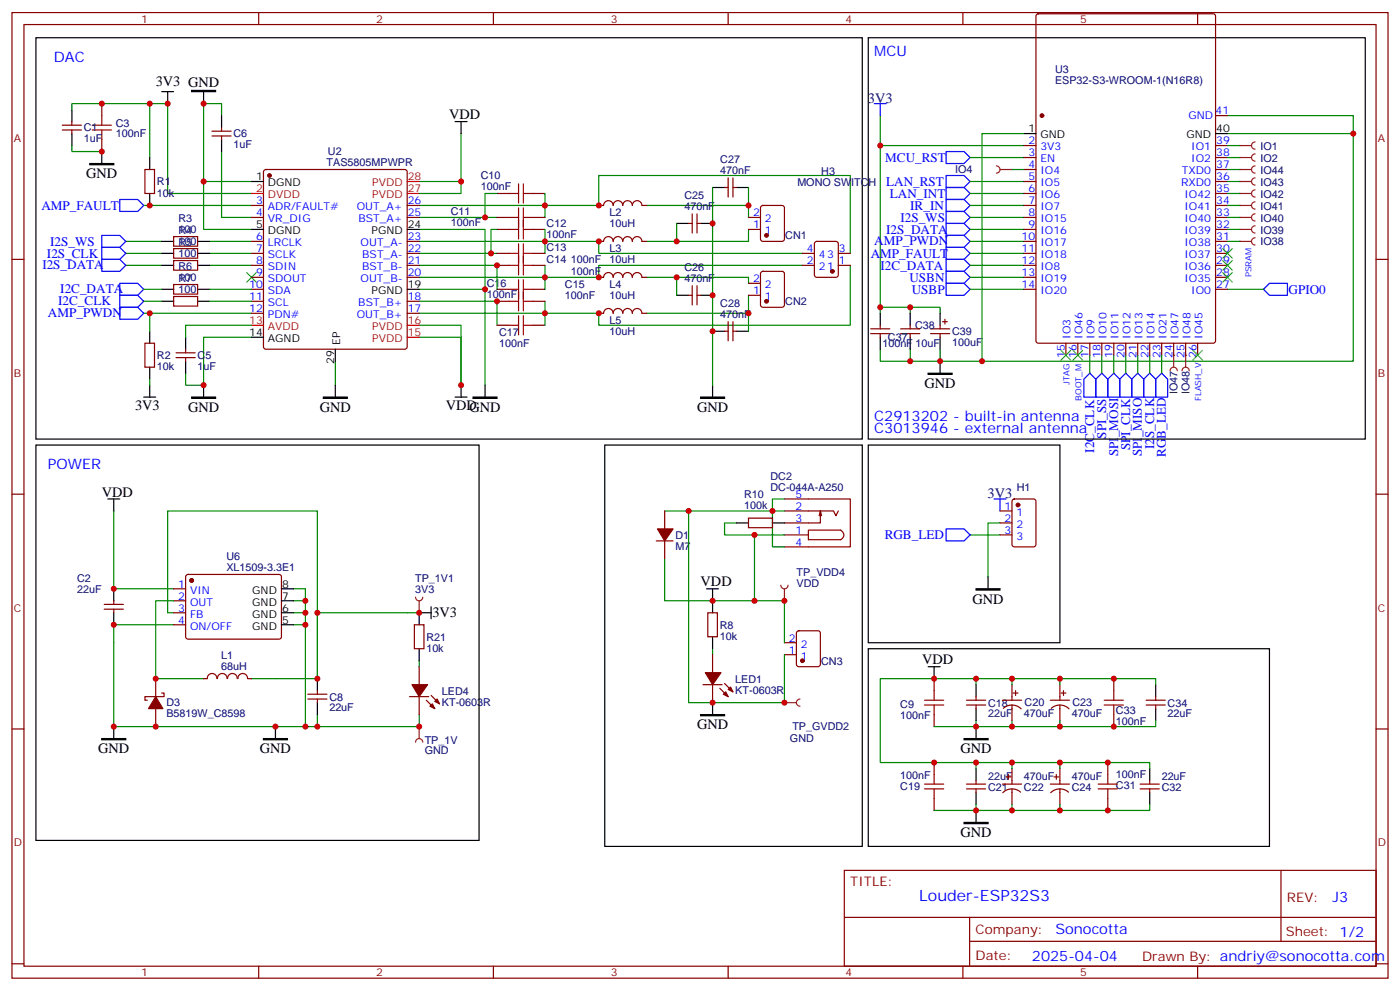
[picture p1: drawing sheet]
<svg xmlns="http://www.w3.org/2000/svg" width="412mm" height="292mm" viewBox="0 0 412 292" stroke-linecap="round" stroke-linejoin="round" font-family="sans-serif">
<g fill="none" stroke="#870000" stroke-width=".35">
<path d="M3.5 3.7h405.4v284.3h-405.4zM7.1 7.2h398.2v277.3h-398.2zM76.2 3.7v3.5M145.3 3.7v3.5M214.5 3.7v3.5M283.6 3.7v3.5M352.8 3.7v3.5M18.3 38.3h5.7M18.3 36.9h5.7M21.2 35.8v1.1M21.2 38.3v1M30 30.5v3.5"/>
<path d="M62.4 38.6h5.7M65.3 37.6v1M30 41.1v3.5M42.7 49.9h2.8v7.1h-2.8zM62.4 40h5.7M65.3 40v1.1M77.8 50.1l.5-.2h40.9l.5 .2 .2 .5v51.5l-.2 .5-.5 .2h-40.9l-.5-.2-.2-.5v-51.5zM146.4 57h3.5M157 57h3.5M213.4 55.2h1.1M214.5 52.4v5.6M215.9 52.4v5.6"/>
<path d="M215.9 55.2h1.1M3.5 76.4h3.6M51.2 69.7h7v2.8h-7zM51.2 73.2h7v2.8h-7zM51.2 76.7h7v2.9h-7zM74.1 60.5h3.5M74.1 64h3.5M74.1 71.1h3.5M74.1 74.6h3.5M74.1 78.1h3.5M119.9 60.5h3.6M119.9 64h3.6"/>
<path d="M119.9 71.1h3.6M119.9 74.6h3.6M119.9 78.1h3.6M146.4 64h3.5M146.4 74.6h3.5M146.4 78.1h3.5M146.4 67.6h3.5M157 64h3.5M157 74.6h3.5M157 78.1h3.5M157 67.6h3.5M176.4 71.1h1.4a1.41 1.41 0 0 1 1.4-1.4 1.41 1.41 0 0 1 1.4 1.4 1.41 1.41 0 0 1 1.4-1.4 1.41 1.41 0 0 1 1.4 1.4 1.41 1.41 0 0 1 1.5-1.4 1.41 1.41 0 0 1 1.4 1.4 1.41 1.41 0 0 1 1.4-1.4 1.41 1.41 0 0 1 1.4 1.4h1.4"/>
<path d="M176.4 60.5h1.4M177.8 60.5a1.41 1.41 0 0 1 1.4-1.4 1.41 1.41 0 0 1 1.4 1.4M180.6 60.5a1.41 1.41 0 0 1 1.4-1.4 1.41 1.41 0 0 1 1.4 1.4M183.4 60.5a1.41 1.41 0 0 1 1.5-1.4 1.41 1.41 0 0 1 1.4 1.4M186.3 60.5a1.41 1.41 0 0 1 1.4-1.4 1.41 1.41 0 0 1 1.4 1.4h1.4M202.8 65.8h1.1M203.9 63v5.6M205.3 63v5.6M205.3 65.8h1.1M236.4 74.6h3.5M236.4 78.1h3.5M240.1 71.3l.5-.2h5.6l.7 .4v9.5l-.4 .6-5.9 .1-.7-.5v-9.4z"/>
<path d="M246.9 74.6h3.6M246.9 78.1h3.6M405.3 76.4h3.6M51.2 83.8h7v2.8h-7zM51.2 87.3h7v2.8h-7zM74.1 81.7h3.5M74.1 85.2h3.5M74.1 88.7h3.5M74.1 92.3h3.5M119.9 81.7h3.6M119.9 88.7h3.6M119.9 92.3h3.6"/>
<path d="M146.4 85.2h3.5M146.4 88.7h3.5M146.4 95.8h3.5M157 85.2h3.5M157 88.7h3.5M157 95.8h3.5M176.4 81.7h1.4a1.41 1.41 0 0 1 1.4-1.4 1.41 1.41 0 0 1 1.4 1.4 1.41 1.41 0 0 1 1.4-1.4 1.41 1.41 0 0 1 1.4 1.4 1.41 1.41 0 0 1 1.5-1.4 1.41 1.41 0 0 1 1.4 1.4 1.41 1.41 0 0 1 1.4-1.4 1.41 1.41 0 0 1 1.4 1.4h1.4M176.4 92.3l1.4-.1a1.41 1.41 0 0 1 1.4-1.4 1.41 1.41 0 0 1 1.4 1.5 1.41 1.41 0 0 1 1.4-1.5 1.41 1.41 0 0 1 1.4 1.5 1.41 1.41 0 0 1 1.5-1.5 1.41 1.41 0 0 1 1.4 1.5 1.41 1.41 0 0 1 1.4-1.5 1.41 1.41 0 0 1 1.4 1.5h1.4M202.8 87h1.1M203.9 84.1v5.7M205.3 84.1v5.7M205.3 87h1.1"/>
<path d="M213.4 97.5h1.1M214.5 94.7v5.7M215.9 94.7v5.7M215.9 97.5h1.1M256.5 96.8h5.6M256.5 98.2h5.6M259.3 95.8v1M259.3 98.2v1.1M265.3 96.8h5.6M265.3 98.2h5.6M268.1 95.8v1M268.1 98.2v1.1"/>
<path d="M274.1 96.8h5.7M274.1 98.2h5.7M276.9 95.8v1M276.9 98.2v1.1M277.6 94.7h1.4M278.3 94v1.4M42.7 101.1h2.8v7h-2.8zM51.9 105.3h5.6M51.9 103.9h5.6M54.7 102.8v1.1M54.7 105.3v1.1M3.5 145.5h3.6"/>
<path d="M405.3 145.5h3.6M275.2 199.8v3.6M328.1 199.8v3.6M3.5 214.7h3.6M275.2 210.4v3.6M284.7 206.2h5.6M284.7 207.6h5.6M287.5 205.1v1.1M287.5 207.6v1.1M295.3 206.2h5.6M295.6 208.6a3.8 3.8 0 0 1 5.2 .1M298.1 201.6v4.6"/>
<path d="M298.1 207.6v4.6M298.4 204.1h1.5M299.2 203.4v1.4M309.4 206.2h5.6M309.7 208.6a3.8 3.8 0 0 1 5.2 .1M312.2 201.6v4.6M312.2 207.6v4.6M312.6 204.1h1.4M313.3 203.4v1.4M328.1 210.4v3.6M337.6 206.2h5.7M337.6 207.6h5.7"/>
<path d="M340.4 205.1v1.1M340.4 207.6v1.1M405.3 214.7h3.6M275.2 224.5v3.6M275.2 235.1v3.6M284.7 230.9h5.6M284.7 232.3h5.6M287.5 229.8v1.1M287.5 232.3v1.1M295.3 230.9h5.6M296.3 228.8h1.4M297 228.1v1.4"/>
<path d="M298.1 226.3v4.6M298.1 232.3v4.6M300.6 233.3a3.8 3.8 0 0 0-5.2 .1M309.4 230.9h5.6M310.4 228.8h1.5M311.1 228.1v1.4M312.2 226.3v4.6M312.2 232.3v4.6M314.7 233.3a3.8 3.8 0 0 0-5.2 .1M326.3 224.5v3.6M326.3 235.1v3.6M335.8 230.9h5.7"/>
<path d="M335.8 232.3h5.7M338.7 229.8v1.1M338.7 232.3v1.1M248.7 256.3h156.6v28.2h-156.6zM377.3 256.3v20.9M248.7 270.1h156.5M285.6 277.2h119.6M285.6 270.1v14.2M3.5 283.8h3.6M76.2 284.5v3.5M145.3 284.5v3.5M214.5 284.5v3.5"/>
<path d="M283.6 284.5v3.5M352.8 284.5v3.5M405.3 283.8h3.6"/>
</g>
<g fill="none" stroke="#000" stroke-width=".35">
<path d="M10.6 11.1h243.4v118.2h-243.4zM21.2 32.3v3.5M21.2 39.3v3.6M47.6 27h3.6M49.4 27v3.5M60 27v3.5M65.3 34v3.6M134.1 35.8h3.5M135.8 35.8v3.5M30 44.6v3.6M44.1 46.4v3.5M44.1 57v3.5"/>
<path d="M65.3 41.1v3.5M74.1 53.4h3.5M209.9 55.2h3.5M217 55.2h3.5M47.6 71.1h3.6M47.6 74.6h3.6M47.6 78.1h3.6M58.2 71.1h3.5M58.2 74.6h3.5M58.2 78.1h3.5M74.1 67.6h3.5M119.9 67.6h3.6"/>
<path d="M199.3 65.8h3.5M206.4 65.8h3.5M44.1 97.5v3.6M47.6 85.2h3.6M47.6 88.7h3.6M54.7 99.3v3.5M58.2 85.2h3.5M58.2 88.7h3.5M74.1 99.3h3.5M119.9 85.2h3.6M199.3 87h3.5M206.4 87h3.5"/>
<path d="M209.9 97.5h3.5M217 97.5h3.5M259.3 92.3v3.5M259.3 99.3v3.5M268.1 92.3v3.5M268.1 99.3v3.5M276.9 92.3v3.5M276.9 99.3v3.5M42.3 116.9h3.6M44.1 108.1v3.6M44.1 113.4v3.5M54.7 106.4v3.5"/>
<path d="M60 113.4v3.5M98.8 102.8v3.6M98.8 113.4v3.5M134.1 116.9h3.5M135.8 113.4v3.5M142.9 113.4v3.5M209.9 113.4v3.5M276.9 106.4v3.5M255.8 191h118.1v58.2h-118.1zM273.4 196.3h3.5M275.2 196.3v3.5M287.5 201.6v3.5"/>
<path d="M287.5 208.7v3.5M287.5 214v3.5M340.4 201.6v3.5M340.4 208.7v3.5M287.5 226.3v3.5M287.5 233.4v3.5M287.5 238.7v3.5M338.7 226.3v3.5M338.7 233.4v3.5"/>
</g>
<g fill="none" stroke="#008700" stroke-width=".35">
<path d="M44.1 30.5h-22.9v1.8M65.3 34v-3.5h-5.3v22.9h14.1M135.8 39.3v17.7h-12.3M259.3 34v58.3M21.2 42.9v1.7h8.8M44.1 46.4v-15.9h5.3v26.5h24.7M60 53.4v14.2h14.1M65.3 44.6v19.4h8.8M123.5 53.4h12.3M146.4 57h-3.5v7M160.5 57v7M209.9 55.2v58.2"/>
<path d="M220.5 55.2v5.3M37 78.1h10.6M37 74.6h10.6M37 71.1h10.6M42.3 60.5h31.8M61.7 78.1h12.4M61.7 74.6h12.4M61.7 71.1h12.4M123.5 74.6h22.9M123.5 71.1h52.9v3.5h60M123.5 60.5h52.9v-8.8h74.1v22.9M123.5 67.6h19.4v17.6"/>
<path d="M123.5 78.1h22.9v7.1M123.5 64h22.9M146.4 67.6h-1.8v7M160.5 67.6v7M160.5 78.1v7.1M190.5 60.5h30v3.5M199.3 65.8v5.3M220.5 67.6v3.5h-30M236.4 78.1h-60v3.6h-52.9M250.5 78.1v17.7h-74.1v-3.5h-52.9M42.3 92.3h31.8M42.3 85.2h5.3"/>
<path d="M42.3 88.7h5.3M44.1 92.3v5.2M61.7 85.2h12.4M61.7 88.7h12.4M74.1 99.3h-14.1v14.1h-5.3v-3.5M74.1 95.8h-19.4v3.5M123.5 88.7h22.9v7.1M123.5 95.8h12.3v17.6v-14.1h-12.3M123.5 85.2h19.4v28.2M160.5 88.7v7.1M190.5 81.7h30v1.7M199.3 81.7v5.3"/>
<path d="M220.5 87v5.3h-30M220.5 92.3v5.2M259.3 90.5h8.8v1.8M268.1 90.5h8.8v1.8M44.1 111.7v1.7M98.8 106.4v7M259.3 102.8v3.6h8.8M268.1 102.8v3.6h8.8v-3.6M33.5 152.2v21.2M49.4 180.4v-29.9h44.1v29.9h30M93.5 180.4v19.4M123.5 194.6v1.7"/>
<path d="M287.5 199.8v1.8M298.1 199.8h14.1v1.8M312.2 199.8h28.2v1.8M123.5 210.4v3.6h-30M287.5 212.2v1.8M298.1 212.2v1.8h-22.9M298.1 201.6v-1.8h-38.8v24.7h28.2v1.8M312.2 212.2v1.8h-14.1M340.4 212.2v1.8h-28.2M287.5 224.5h10.6v1.8M287.5 236.9v1.8h-12.3M298.1 224.5h14.1v1.8"/>
<path d="M298.1 236.9v1.8h-10.6M312.2 236.9v1.8h-14.1M312.2 224.5h26.5v1.8M338.7 236.9v1.8h-26.5"/>
</g>
<path d="M257.5 30.5h3.6M259.3 30.5v3.5M35.3 58.7h5.3l1.7 1.8-1.7 1.8h-5.3zM30 76.4h5.3l1.7 1.7-1.7 1.8h-5.3zM30 72.8h5.3l1.7 1.8-1.7 1.8h-5.3zM30 69.3h5.3l1.7 1.8-1.7 1.7h-5.3zM35.3 90.5h5.3l1.7 1.8-1.7 1.7h-5.3zM35.3 87h5.3l1.7 1.7-1.7 1.8h-5.3zM35.3 83.4h5.3l1.7 1.8-1.7 1.8h-5.3z" fill="none" stroke="#00f" stroke-width=".35"/>
<path d="M56.4 26.6h7.1v.4h-7.1zM26.5 48.2h7v.3h-7zM56.4 116.9h7.1v.4h-7.1zM95.2 116.9h7.1v.4h-7.1zM139.3 116.9h7.1v.4h-7.1zM206.4 116.9h7v.4h-7zM273.4 109.9h7.1v.3h-7.1zM284 217.5h7v.3h-7zM284 242.2h7v.3h-7z" fill="#000" stroke="#000" stroke-width=".35"/>
<path d="M72.7 80.3l2.8 2.8M75.5 80.3l-2.8 2.8" fill="none" stroke="#3c3" stroke-width=".35"/>
<g fill="#870000" stroke="#870000" stroke-width=".35">
<circle cx="79.4" cy="51.7" r=".53"/>
<circle cx="245.2" cy="79.9" r=".53"/>
</g>
<path d="M74.1 57h3.5M119.9 57h3.6M119.9 53.4h3.6M74.1 95.8h3.5M119.9 95.8h3.6M119.9 99.3h3.6" fill="none" stroke="#f00" stroke-width=".35"/>
<g fill="none" stroke="#a10000" stroke-width=".35">
<path d="M27.2 38.3h5.6M27.2 36.9h5.6M30 34v2.9M30 38.3v2.8M149.9 57h2.9M152.8 54.2v5.6M154.2 57h2.8M154.2 54.2v5.6M149.9 64h2.9M149.9 74.6h2.9M149.9 67.6h2.9M149.9 78.1h2.9"/>
<path d="M152.8 61.2v9.2M152.8 71.8v9.2M154.2 61.2v9.2M154.2 71.8v9.2M154.2 64h2.8M154.2 74.6h2.8M154.2 67.6h2.8M154.2 78.1h2.8M149.9 88.7h2.9M149.9 95.8h2.9M149.9 85.2h2.9M152.8 82.4v9.1"/>
<path d="M152.8 93v5.6M154.2 82.4v9.1M154.2 93v5.6M154.2 88.7h2.8M154.2 95.8h2.8M154.2 85.2h2.8M272.3 207.6h5.7M272.3 206.2h5.7M275.2 203.4v2.8M275.2 207.6v2.8M325.3 207.6h5.6M325.3 206.2h5.6"/>
<path d="M328.1 203.4v2.8M328.1 207.6v2.8M272.3 230.9h5.7M272.3 232.3h5.7M275.2 228.1v2.8M275.2 232.3v2.8M323.5 230.9h5.6M323.5 232.3h5.6M326.3 228.1v2.8M326.3 232.3v2.8"/>
</g>
<path d="M122.4 218.5a1.06 1.06 0 0 1 1.1-1 1.06 1.06 0 0 1 1 1M123.5 214v3.5" fill="none" stroke="#8c2424" stroke-width=".35"/>
<circle cx="123.5" cy="214" r=".18" fill="#8c2424"/>
<g fill="#870000" stroke="#870000" stroke-width=".35">
<path d="M126.6 208l.8-.7 .7 1.4z"/>
<path d="M128.1 206.6l.7-.8 .7 1.5z"/>
<path d="M121.4 201.6h4.5l-2.4 3.5z"/>
<circle cx="56.4" cy="170.9" r=".53"/>
<circle cx="299.9" cy="148.7" r=".53"/>
</g>
<g fill="none" stroke="#870000" stroke-width=".35">
<path d="M294.6 150.5h3.5M294.6 154h3.5M294.6 157.5h3.5M298.3 147.1l.5-.2h5.6l.7 .5 .1 12.9-.5 .7h-5.9l-.6-.4-.1-13zM30.7 179.4h5.6M30.7 178h5.6M33.5 176.9v1.1M33.5 179.4v1M51.2 173.4h3.5M51.2 176.9h3.5M54.9 169.4l.5-.2h27.1l.4 .7-.1 17.9-.6 .4-27.1-.1-.4-.6v-17.6zM51.2 180.4h3.5"/>
<path d="M51.2 184h3.5M122.1 184h2.8v7h-2.8zM123.5 196.3v5.3M90.7 205.8h5.6M90.7 204.4h5.6M93.5 203.4v1M93.5 205.8v1.1M120.6 205.1h5.7M123.5 205.1v5.3M125.6 206.2l2.5 2.5M127 204.8l2.5 2.5"/>
</g>
<g fill="none" stroke="#000" stroke-width=".35">
<path d="M10.6 131.1h130.5v116.4h-130.5zM255.8 131.1h56.4v58.2h-56.4zM31.7 146.9h3.6M33.5 146.9v3.6M33.5 173.4v3.5M82.9 176.9h3.5M82.9 173.4h3.5M127 178.7v3.5M291 169.9v3.5M33.5 180.4v3.6M82.9 184h3.5M82.9 180.4h3.5"/>
<path d="M93.5 199.8v3.6M123.5 191v3.6M127 180.4h-3.5v3.6M33.5 214v3.5M81.1 214v3.5M93.5 206.9v3.5"/>
</g>
<path d="M33.5 150.5v1.7M285.8 157.5h8.8M294.6 154h-3.6v15.9M33.5 173.4h17.7M51.2 176.9h-5.3v22.9h14.1M86.4 173.4h3.6v40.6M86.4 176.9h3.6M49.4 180.4h1.8M51.2 184h-17.7v30h60v-3.6M86.4 184h3.6M86.4 180.4h3.6M93.5 180.4v19.4h-19.4" fill="none" stroke="#008700" stroke-width=".35"/>
<path d="M287.5 173.4h7.1v.3h-7.1zM30 217.5h7v.3h-7zM77.6 217.5h7.1v.3h-7.1z" fill="#000" stroke="#000" stroke-width=".35"/>
<path d="M278.7 155.8h5.3l1.8 1.7-1.8 1.8h-5.3zM292.8 146.9h3.5M294.6 146.9v3.6" fill="none" stroke="#00f" stroke-width=".35"/>
<path d="M122.4 175.9a1.06 1.06 0 0 0 1.1 1 1.06 1.06 0 0 0 1-1M123.5 176.9v3.5" fill="none" stroke="#8c2424" stroke-width=".35"/>
<circle cx="123.5" cy="180.4" r=".18" fill="#8c2424"/>
<g fill="none" stroke="#00f" stroke-width=".35">
<path d="M278.7 44.6h5.3l1.8 1.8-1.8 1.8h-5.3zM278.7 58.7h5.3l1.8 1.8-1.8 1.8h-5.3zM278.7 55.2h5.3l1.8 1.8-1.8 1.7h-5.3zM278.7 51.7h5.3l1.8 1.7-1.8 1.8h-5.3zM278.7 72.8h5.3l1.8 1.8-1.8 1.8h-5.3zM278.7 69.3h5.3l1.8 1.8-1.8 1.7h-5.3zM278.7 62.3h5.3l1.8 1.7-1.8 1.8h-5.3zM278.7 76.4h5.3l1.8 1.7-1.8 1.8h-5.3zM278.7 65.8h5.3l1.8 1.8-1.8 1.7h-5.3zM278.7 79.9h5.3l1.8 1.8-1.8 1.7h-5.3zM278.7 83.4h5.3l1.8 1.8-1.8 1.8h-5.3zM373.9 83.4h5.3v3.6h-5.3l-1.7-1.8z"/>
<path d="M321 109.9l1.8 1.8v5.2h-3.5v-5.2zM322.8 111.7l1.8-1.8 1.7 1.8v5.2h-3.5zM328.1 109.9l1.7 1.8v5.2h-3.5v-5.2zM329.8 111.7l1.8-1.8 1.8 1.8v5.2h-3.6zM335.1 109.9l1.8 1.8v5.2h-3.5v-5.2zM338.7 109.9l1.7 1.8v5.2h-3.5v-5.2zM342.2 109.9l1.8 1.8v5.2h-3.6v-5.2z"/>
</g>
<path d="M255.8 11.1h146.4v118.2h-146.4z" fill="none" stroke="#000" stroke-width=".35"/>
<g fill="none" stroke="#008700" stroke-width=".35">
<path d="M301.6 39.3h-12.3v67.1h-12.4M361.6 34h37v72.4h-109.3M361.6 39.3h37M259.3 42.9h42.3M285.8 46.4h15.8M285.8 57h15.8M285.8 53.4h15.8M285.8 60.5h15.8M285.8 74.6h15.8M285.8 71.1h15.8M285.8 64h15.8M285.8 67.6h15.8"/>
<path d="M285.8 78.1h15.8M285.8 85.2h15.8M285.8 81.7h15.8M361.6 85.2h10.6M321 104.6v5.3M324.6 104.6v5.3M328.1 104.6v5.3M331.6 104.6v5.3M335.1 104.6v5.3M338.7 104.6v5.3"/>
</g>
<path d="M365.1 42.9h3.6M369.7 41.8a1.06 1.06 0 0 0-1 1.1 1.06 1.06 0 0 0 1 1" fill="none" stroke="#8c2424" stroke-width=".35"/>
<circle cx="365.1" cy="42.9" r=".18" fill="#8c2424"/>
<path d="M365.1 46.4h3.6M369.7 45.3a1.06 1.06 0 0 0-1 1.1 1.06 1.06 0 0 0 1 1" fill="none" stroke="#8c2424" stroke-width=".35"/>
<circle cx="365.1" cy="46.4" r=".18" fill="#8c2424"/>
<path d="M293.5 48.9a1.06 1.06 0 0 1 1.1 1 1.06 1.06 0 0 1-1.1 1.1M294.6 49.9h3.5" fill="none" stroke="#8c2424" stroke-width=".35"/>
<circle cx="298.1" cy="49.9" r=".18" fill="#8c2424"/>
<path d="M344.7 109.2a1.06 1.06 0 0 1 1-1.1 1.06 1.06 0 0 1 1.1 1.1M345.7 104.6v3.5" fill="none" stroke="#8c2424" stroke-width=".35"/>
<circle cx="345.7" cy="104.6" r=".18" fill="#8c2424"/>
<path d="M348.2 109.2a1.06 1.06 0 0 1 1.1-1.1 1.06 1.06 0 0 1 1 1.1M349.2 104.6v3.5" fill="none" stroke="#8c2424" stroke-width=".35"/>
<circle cx="349.2" cy="104.6" r=".18" fill="#8c2424"/>
<path d="M365.1 71.1h3.6M369.7 70a1.06 1.06 0 0 0-1 1.1 1.06 1.06 0 0 0 1 1" fill="none" stroke="#8c2424" stroke-width=".35"/>
<circle cx="365.1" cy="71.1" r=".18" fill="#8c2424"/>
<path d="M365.1 49.9h3.6M369.7 48.9a1.06 1.06 0 0 0-1 1 1.06 1.06 0 0 0 1 1.1" fill="none" stroke="#8c2424" stroke-width=".35"/>
<circle cx="365.1" cy="49.9" r=".18" fill="#8c2424"/>
<path d="M365.1 53.4h3.6M369.7 52.4a1.06 1.06 0 0 0-1 1 1.06 1.06 0 0 0 1 1.1" fill="none" stroke="#8c2424" stroke-width=".35"/>
<circle cx="365.1" cy="53.4" r=".18" fill="#8c2424"/>
<path d="M365.1 67.6h3.6M369.7 66.5a1.06 1.06 0 0 0-1 1.1 1.06 1.06 0 0 0 1 1" fill="none" stroke="#8c2424" stroke-width=".35"/>
<circle cx="365.1" cy="67.6" r=".18" fill="#8c2424"/>
<path d="M365.1 64h3.6M369.7 63a1.06 1.06 0 0 0-1 1 1.06 1.06 0 0 0 1 1.1" fill="none" stroke="#8c2424" stroke-width=".35"/>
<circle cx="365.1" cy="64" r=".18" fill="#8c2424"/>
<path d="M369.7 59.4a1.06 1.06 0 0 0-1 1.1 1.06 1.06 0 0 0 1 1.1M365.1 60.5h3.6" fill="none" stroke="#8c2424" stroke-width=".35"/>
<circle cx="365.1" cy="60.5" r=".18" fill="#8c2424"/>
<path d="M365.1 57h3.6M369.7 55.9a1.06 1.06 0 0 0-1 1.1 1.06 1.06 0 0 0 1 1" fill="none" stroke="#8c2424" stroke-width=".35"/>
<circle cx="365.1" cy="57" r=".18" fill="#8c2424"/>
<g fill="none" stroke="#870000" stroke-width=".35">
<path d="M305.4 4.3l.5-.2h51.5l.6 .4 .1 95.9-.5 .6-51.7 .1-.7-.5v-95.8zM358.1 34h3.5M301.6 42.9h3.6M301.6 46.4h3.6M301.6 49.9h3.6M301.6 53.4h3.6M301.6 57h3.6M358.1 42.9h3.5M358.1 46.4h3.5M358.1 49.9h3.5M358.1 53.4h3.5M358.1 57h3.5"/>
<path d="M220.5 64h3.5M220.5 67.6h3.5M224.2 60.7l.5-.2h5.7l.6 .4 .1 9.5-.5 .6-5.9 .1-.6-.5-.1-9.4zM301.6 60.5h3.6M301.6 64h3.6M301.6 67.6h3.6M301.6 71.1h3.6M301.6 74.6h3.6M301.6 78.1h3.6M358.1 60.5h3.5M358.1 64h3.5M358.1 67.6h3.5"/>
<path d="M358.1 71.1h3.5M358.1 74.6h3.5M358.1 78.1h3.5M220.5 87h3.5M220.5 83.4h3.5M224.2 80.1l.5-.2h5.7l.6 .4 .1 9.5-.5 .6-5.9 .1-.6-.5-.1-9.4zM301.6 81.7h3.6M301.6 85.2h3.6M358.1 81.7h3.5M358.1 85.2h3.5M314 101.1v3.5M317.5 101.1v3.5"/>
<path d="M321 101.1v3.5M324.6 101.1v3.5M328.1 101.1v3.5M331.6 101.1v3.5M335.1 101.1v3.5M338.7 101.1v3.5M342.2 101.1v3.5M345.7 101.1v3.5M349.2 101.1v3.5M352.8 101.1v3.5M231.1 146.9h19.4v14.1h-19.4M231.1 150.5h14.4l.7 1.4 .7-1.4"/>
<path d="M231.1 157.5h7M238.1 156.1l9.7 .1a1.6 1.6 0 0 1 .5 2.1l-.7 .6h-9.5zM241.7 150.5v3.5h-10.6M241.7 150.5l-.4 1.4M241.7 150.5l.3 1.4M231.1 192.8h3.5M231.1 189.3h3.5M234.8 185.9l.5-.2h5.6l.7 .5 .1 9.4-.5 .7h-5.9l-.6-.4-.1-9.5z"/>
</g>
<g fill="#870000" stroke="#870000" stroke-width=".35">
<circle cx="306.9" cy="34" r=".53"/>
<circle cx="225.8" cy="69.3" r=".53"/>
<circle cx="225.8" cy="88.7" r=".53"/>
<circle cx="236.4" cy="194.6" r=".53"/>
</g>
<path d="M301.6 39.3h3.6M358.1 39.3h3.5" fill="none" stroke="#000" stroke-width=".35"/>
<path d="M298.1 49.9h3.5M361.6 57h3.5M361.6 53.4h3.5M361.6 49.9h3.5M361.6 46.4h3.5M361.6 42.9h3.5M361.6 71.1h3.5M361.6 67.6h3.5M361.6 64h3.5M361.6 60.5h3.5M342.2 104.6v5.3M231.1 146.9h-3.6v14.1h3.6" fill="none" stroke="#008700" stroke-width=".35"/>
<path d="M360.2 76.7l2.8 2.9M360.2 73.2l2.8 2.8M363 76.7l-2.8 2.9M363 73.2l-2.8 2.8M360.2 80.3l2.8 2.8M363 80.3l-2.8 2.8M312.6 103.2l2.8 2.8M315.4 103.2l-2.8 2.8M316.1 103.2l2.8 2.8M318.9 103.2l-2.8 2.8M351.4 103.2l2.8 2.8M354.2 103.2l-2.8 2.8" fill="none" stroke="#3c3" stroke-width=".35"/>
<path d="M231.1 206.9h3.5M235.7 205.8a1.06 1.06 0 0 0-1.1 1.1 1.06 1.06 0 0 0 1.1 1.1" fill="none" stroke="#8c2424" stroke-width=".35"/>
<circle cx="231.1" cy="206.9" r=".18" fill="#8c2424"/>
<path d="M195.8 150.5h7M217 154h-3.6v3.5h8.8M231.1 150.5h-28.3v56.4h7.1M231.1 157.5h-8.9v19.4M195.8 164.6v12.3h14.1" fill="none" stroke="#008700" stroke-width=".35"/>
<path d="M193.3 159.3h5M195.8 150.5v5.3M195.8 159.3v5.3M220.5 152.6h7v2.8h-7z" fill="none" stroke="#870000" stroke-width=".35"/>
<path d="M193.7 155.8h4.6l-2.5 3.5z" fill="#870000" stroke="#870000" stroke-width=".35"/>
<path d="M217 154h3.5M227.5 154h3.6" fill="none" stroke="#000" stroke-width=".35"/>
<path d="M230 172.3a1.06 1.06 0 0 0 1.1 1.1 1.06 1.06 0 0 0 1-1.1M231.1 173.4v3.5" fill="none" stroke="#8c2424" stroke-width=".35"/>
<circle cx="231.1" cy="176.9" r=".18" fill="#8c2424"/>
<path d="M209.9 176.9h21.2v12.4M209.9 191v1.8M231.1 192.8v14.1h-21.2" fill="none" stroke="#008700" stroke-width=".35"/>
<path d="M206.4 210.4h7v.4h-7z" fill="#000" stroke="#000" stroke-width=".35"/>
<path d="M178.2 131.1h75.8v118.1h-75.8zM208.1 173.4h3.6M209.9 173.4v7M209.9 187.5v3.5M209.9 206.9v3.5" fill="none" stroke="#000" stroke-width=".35"/>
<g fill="#870000" stroke="#870000" stroke-width=".35">
<path d="M213.1 204.4l.7-.7 .7 1.4z"/>
<path d="M214.5 203l.7-.7 .7 1.4z"/>
<path d="M207.8 198.1h4.6l-2.5 3.5z"/>
<path d="M45.9 205.1l2.1 3.6h-4.3z"/>
</g>
<g fill="none" stroke="#870000" stroke-width=".35">
<path d="M45.9 199.8v5.3M60 199.8h1M61.1 199.8a1.41 1.41 0 0 1 1.4-1.5 1.41 1.41 0 0 1 1.4 1.5M64.1 199.8a1.41 1.41 0 0 1 1.4-1.5 1.41 1.41 0 0 1 1.4 1.5M67.1 199.8a1.41 1.41 0 0 1 1.4-1.5 1.41 1.41 0 0 1 1.4 1.5M70.1 199.8a1.41 1.41 0 0 1 1.4-1.5 1.41 1.41 0 0 1 1.4 1.5M73 199.8h1.1M208.5 180.4h2.8v7.1h-2.8zM209.9 192.8v5.3M45.9 208.7v5.3M47.6 204.1h.7v1h-5.6v1.1h.7M207.1 201.6h5.6"/>
<path d="M209.9 201.6v5.3M212 202.7l2.5 2.4M213.4 201.3l2.5 2.4"/>
</g>
<g fill="#c00">
<circle cx="60" cy="30.5" r=".88"/>
<circle cx="160.5" cy="60.5" r=".88"/>
<circle cx="160.5" cy="71.1" r=".88"/>
<circle cx="160.5" cy="81.7" r=".88"/>
<circle cx="160.5" cy="92.3" r=".88"/>
<circle cx="49.4" cy="30.5" r=".88"/>
<circle cx="142.9" cy="85.2" r=".88"/>
<circle cx="60" cy="53.4" r=".88"/>
<circle cx="44.1" cy="60.5" r=".88"/>
<circle cx="60" cy="113.4" r=".88"/>
<circle cx="44.1" cy="92.3" r=".88"/>
<circle cx="220.5" cy="92.3" r=".88"/>
<circle cx="199.3" cy="81.7" r=".88"/>
<circle cx="199.3" cy="71.1" r=".88"/>
<circle cx="220.5" cy="60.5" r=".88"/>
<circle cx="209.9" cy="87" r=".88"/>
<circle cx="209.9" cy="65.8" r=".88"/>
<circle cx="209.9" cy="97.5" r=".88"/>
<circle cx="30" cy="44.6" r=".88"/>
<circle cx="44.1" cy="30.5" r=".88"/>
<circle cx="30" cy="30.5" r=".88"/>
<circle cx="142.9" cy="64" r=".88"/>
<circle cx="144.6" cy="74.6" r=".88"/>
<circle cx="146.4" cy="88.7" r=".88"/>
<circle cx="146.4" cy="78.1" r=".88"/>
<circle cx="176.4" cy="71.1" r=".88"/>
<circle cx="176.4" cy="60.5" r=".88"/>
<circle cx="176.4" cy="81.7" r=".88"/>
<circle cx="176.4" cy="92.3" r=".88"/>
<circle cx="287.5" cy="214" r=".88"/>
<circle cx="287.5" cy="199.8" r=".88"/>
<circle cx="275.2" cy="199.8" r=".88"/>
<circle cx="298.1" cy="199.8" r=".88"/>
<circle cx="298.1" cy="214" r=".88"/>
<circle cx="135.8" cy="53.4" r=".88"/>
<circle cx="275.2" cy="224.5" r=".88"/>
<circle cx="287.5" cy="224.5" r=".88"/>
<circle cx="298.1" cy="224.5" r=".88"/>
<circle cx="287.5" cy="238.7" r=".88"/>
<circle cx="298.1" cy="238.7" r=".88"/>
<circle cx="135.8" cy="113.4" r=".88"/>
<circle cx="312.2" cy="224.5" r=".88"/>
<circle cx="326.3" cy="224.5" r=".88"/>
<circle cx="312.2" cy="238.7" r=".88"/>
<circle cx="326.3" cy="238.7" r=".88"/>
<circle cx="312.2" cy="214" r=".88"/>
<circle cx="328.1" cy="214" r=".88"/>
<circle cx="312.2" cy="199.8" r=".88"/>
<circle cx="328.1" cy="199.8" r=".88"/>
<circle cx="259.3" cy="90.5" r=".88"/>
<circle cx="268.1" cy="90.5" r=".88"/>
<circle cx="93.5" cy="180.4" r=".88"/>
<circle cx="93.5" cy="214" r=".88"/>
<circle cx="33.5" cy="184" r=".88"/>
<circle cx="33.5" cy="173.4" r=".88"/>
<circle cx="90" cy="184" r=".88"/>
<circle cx="90" cy="180.4" r=".88"/>
<circle cx="90" cy="176.9" r=".88"/>
<circle cx="90" cy="214" r=".88"/>
<circle cx="33.5" cy="214" r=".88"/>
<circle cx="81.1" cy="214" r=".88"/>
<circle cx="93.5" cy="199.8" r=".88"/>
<circle cx="123.5" cy="180.4" r=".88"/>
<circle cx="123.5" cy="214" r=".88"/>
<circle cx="259.3" cy="42.9" r=".88"/>
<circle cx="276.9" cy="106.4" r=".88"/>
<circle cx="268.1" cy="106.4" r=".88"/>
<circle cx="289.3" cy="106.4" r=".88"/>
<circle cx="398.6" cy="39.3" r=".88"/>
<circle cx="227.5" cy="150.5" r=".88"/>
<circle cx="231.1" cy="206.9" r=".88"/>
<circle cx="202.8" cy="150.5" r=".88"/>
<circle cx="222.3" cy="157.5" r=".88"/>
<circle cx="222.3" cy="176.9" r=".88"/>
<circle cx="231.1" cy="176.9" r=".88"/>
<circle cx="209.9" cy="176.9" r=".88"/>
<circle cx="209.9" cy="206.9" r=".88"/>
<circle cx="45.9" cy="199.8" r=".88"/>
<circle cx="45.9" cy="214" r=".88"/>
</g>
<text font-size="4.6" fill="#00f" x="270.8" y="265.3">Louder-ESP32S3</text>
<g font-size="4.2" fill="#00f">
<text x="257.5" y="16.4">MCU</text>
<text x="15.9" y="18.2">DAC</text>
<text x="257.5" y="124">C2913202 - built-in antenna</text>
<text x="257.5" y="127.5">C3013946 - external antenna</text>
<text x="14.1" y="138.1">POWER</text>
<text x="392.5" y="265.6">J3</text>
<text x="310.9" y="275.1">Sonocotta</text>
<text x="304" y="282.9">2025-04-04</text>
</g>
<g font-size="4.2">
<text x="45.9" y="25.2">3V3 GND</text>
<text x="132.3" y="35.1">VDD</text>
<text x="25.4" y="52.4">GND</text>
<text x="272.3" y="114.2">GND</text>
<text x="39.8" y="120.8">3V3</text>
<text x="55.4" y="121.2">GND</text>
<text x="94.2" y="121.2">GND</text>
<text x="131.3" y="120.8">VDD</text>
<text x="138.3" y="121.2">GND</text>
<text x="205.3" y="121.2">GND</text>
<text x="30" y="146.2">VDD</text>
<text x="206.4" y="172.7">VDD</text>
<text x="286.5" y="177.8">GND</text>
<text x="127.4" y="181.8">3V3</text>
<text x="271.6" y="195.6">VDD</text>
<text x="205.3" y="214.7">GND</text>
<text x="28.9" y="221.7">GND</text>
<text x="76.6" y="221.7">GND</text>
<text x="282.9" y="221.7">GND</text>
<text x="282.9" y="246.4">GND</text>
</g>
<g font-size="4.2" fill="#000080">
<text x="255.7" y="30.2">3V3</text>
<text x="290.9" y="146.6">3V3</text>
</g>
<g font-size="3.9" fill="#00f">
<text x="260.8" y="47.6">MCU_RST</text>
<text x="261" y="54.7">LAN_RST</text>
<text x="262.1" y="58.3">LAN_INT</text>
<text x="12.2" y="61.7">AMP_FAULT</text>
<text x="265.2" y="65.3">I2S_WS</text>
<text x="268.1" y="61.8">IR_IN</text>
<text x="261" y="68.8">I2S_DATA</text>
<text x="13.8" y="75.9">I2S_CLK</text>
<text x="14.8" y="72.3">I2S_WS</text>
<text x="256.5" y="76">AMP_FAULT</text>
<text x="257.5" y="72.2">AMP_PWDN</text>
<text x="12.5" y="79.4">I2S_DATA</text>
<text x="259.4" y="79.4">I2C_DATA</text>
<text x="267.9" y="83">USBN</text>
<text x="17.2" y="90">I2C_CLK</text>
<text x="17.8" y="86.4">I2C_DATA</text>
<text x="268.6" y="86.6">USBP</text>
<text x="379.6" y="86.5">GPIO0</text>
<text x="14.1" y="93.5">AMP_PWDN</text>
<text x="325.8" y="129.2" transform="rotate(-90 325.8 129.2)">SPI_SS</text>
<text x="322.3" y="133.3" transform="rotate(-90 322.3 133.3)">I2C_CLK</text>
<text x="329.4" y="134.4" transform="rotate(-90 329.4 134.4)">SPI_MOSI</text>
<text x="332.9" y="132.6" transform="rotate(-90 332.9 132.6)">SPI_CLK</text>
<text x="336.3" y="134.4" transform="rotate(-90 336.3 134.4)">SPI_MISO</text>
<text x="339.9" y="132.3" transform="rotate(-90 339.9 132.3)">I2S_CLK</text>
<text x="343.4" y="134.6" transform="rotate(-90 343.4 134.6)">RGB_LED</text>
<text x="260.6" y="158.8">RGB_LED</text>
</g>
<g font-size="3.9" fill="#800">
<text x="250.5" y="260.9">TITLE:</text>
<text x="379.1" y="265.6">REV:</text>
<text x="287.4" y="275.1">Company:</text>
<text x="378.7" y="275.7">Sheet: 1/2</text>
<text x="287.4" y="282.8">Date:</text>
<text x="336.4" y="282.8">Drawn By: andriy@sonocotta.com</text>
</g>
<g font-size="3.2" fill="#800">
<text x="41.6" y="6.7">1</text>
<text x="110.8" y="6.7">2</text>
<text x="179.9" y="6.7">3</text>
<text x="249.1" y="6.7">4</text>
<text x="318.2" y="6.7">5</text>
<text x="4.1" y="41.8">A</text>
<text x="405.9" y="41.8">A</text>
<text x="4.1" y="110.9">B</text>
<text x="405.9" y="110.9">B</text>
<text x="4.1" y="180.1">C</text>
<text x="405.9" y="180.1">C</text>
<text x="4.1" y="249.2">D</text>
<text x="405.9" y="249.2">D</text>
<text x="41.6" y="287.5">1</text>
<text x="110.8" y="287.5">2</text>
<text x="179.9" y="287.5">3</text>
<text x="249.1" y="287.5">4</text>
<text x="318.2" y="287.5">5</text>
</g>
<g font-size="3.2" fill="#000080">
<text x="310.8" y="21.4">U3</text>
<text x="310.8" y="24.7">ESP32-S3-WROOM-1(N16R8)</text>
<text x="24.7" y="41.9">1uF</text>
<text x="24.7" y="38.7">C1</text>
<text x="34.1" y="40.5">100nF</text>
<text x="34.1" y="37.3">C3</text>
<text x="68.8" y="40.5">C6</text>
<text x="68.8" y="43.7">1uF</text>
<text x="96.6" y="45.6">U2</text>
<text x="371.3" y="44.1">IO1</text>
<text x="371.3" y="47.6">IO2</text>
<text x="96.2" y="48.9">TAS5805MPWPR</text>
<text x="141.6" y="52.8">C10</text>
<text x="212.2" y="51.3">470nF</text>
<text x="212.2" y="48.1">C27</text>
<text x="241.9" y="51.7">H3</text>
<text x="281.3" y="51">IO4</text>
<text x="371.3" y="51.1">IO44</text>
<text x="46.2" y="57.9">10k</text>
<text x="46.2" y="54.6">R1</text>
<text x="141.6" y="56.1">100nF</text>
<text x="201.6" y="58.7">C25</text>
<text x="234.9" y="54.8">MONO SWITCH</text>
<text x="371.3" y="54.6">IO43</text>
<text x="371.3" y="58.2">IO42</text>
<text x="52.6" y="65.4">R3</text>
<text x="132.8" y="63.4">C11</text>
<text x="179.5" y="63.6">L2</text>
<text x="201.6" y="61.9">470nF</text>
<text x="371.3" y="65.2">IO40</text>
<text x="371.3" y="61.7">IO41</text>
<text x="52.6" y="68.6">100</text>
<text x="52.6" y="68.9">R4</text>
<text x="132.8" y="66.7">100nF</text>
<text x="161" y="70.2">100nF</text>
<text x="161" y="67">C12</text>
<text x="179.5" y="67">10uH</text>
<text x="231.3" y="70.5">CN1</text>
<text x="371.3" y="68.8">IO39</text>
<text x="52.6" y="72.1">100</text>
<text x="52.6" y="75.7">100</text>
<text x="52.6" y="72.5">R5</text>
<text x="161" y="74">C13</text>
<text x="161" y="77.5">C14</text>
<text x="168.2" y="77.6">100nF</text>
<text x="179.5" y="77.5">10uH</text>
<text x="179.5" y="74.2">L3</text>
<text x="371.3" y="72.3">IO38</text>
<text x="52.6" y="82.7">100</text>
<text x="52.6" y="79.5">R6</text>
<text x="52.6" y="83.1">R7</text>
<text x="168.2" y="81.1">100nF</text>
<text x="201.6" y="83.1">470nF</text>
<text x="201.6" y="79.9">C26</text>
<text x="52.6" y="86.3">100</text>
<text x="143.4" y="87.8">100nF</text>
<text x="143.4" y="84.6">C16</text>
<text x="166.4" y="88.1">100nF</text>
<text x="166.4" y="84.9">C15</text>
<text x="179.5" y="88.1">10uH</text>
<text x="179.5" y="84.8">L4</text>
<text x="231.3" y="89.9">CN2</text>
<text x="179.5" y="95.4">L5</text>
<text x="212.2" y="93.7">470nF</text>
<text x="212.2" y="90.5">C28</text>
<text x="147" y="99">C17</text>
<text x="179.5" y="98.7">10uH</text>
<text x="261.6" y="100.4">C37</text>
<text x="269.5" y="96.9">C38</text>
<text x="280.5" y="101.9">100uF</text>
<text x="280.5" y="98.7">C39</text>
<text x="46.2" y="105.7">R2</text>
<text x="58.2" y="105.7">C5</text>
<text x="147" y="102.2">100nF</text>
<text x="259.9" y="102.2">100nF</text>
<text x="269.6" y="102.2">10uF</text>
<text x="46.2" y="109">10k</text>
<text x="58.2" y="108.9">1uF</text>
<text x="346.9" y="116.1" transform="rotate(-90 346.9 116.1)">IO47</text>
<text x="350.4" y="116.1" transform="rotate(-90 350.4 116.1)">IO48</text>
<text x="227" y="141.4">DC2</text>
<text x="219.2" y="149.8">100k</text>
<text x="219.2" y="146.6">R10</text>
<text x="227" y="144.5">DC-044A-A250</text>
<text x="299.5" y="144.6">H1</text>
<text x="199" y="161.9">M7</text>
<text x="199" y="158.7">D1</text>
<text x="66.7" y="164.9">U6</text>
<text x="22.7" y="171.3">C2</text>
<text x="66.7" y="168.1">XL1509-3.3E1</text>
<text x="122.3" y="171.3">TP_1V1</text>
<text x="234.7" y="172.7">VDD</text>
<text x="234.7" y="169.5">TP_VDD4</text>
<text x="22.7" y="174.5">22uF</text>
<text x="122.3" y="174.5">3V3</text>
<text x="212" y="185.1">R8</text>
<text x="125.6" y="191.9">10k</text>
<text x="125.6" y="188.6">R21</text>
<text x="212" y="188.4">10k</text>
<text x="65.2" y="197.3">68uH</text>
<text x="65.2" y="194.1">L1</text>
<text x="241.9" y="195.7">CN3</text>
<text x="216.6" y="201">LED1</text>
<text x="49" y="208">D3</text>
<text x="97" y="209.5">22uF</text>
<text x="97" y="206.3">C8</text>
<text x="130.2" y="207.8">KT-0603R</text>
<text x="130.2" y="204.6">LED4</text>
<text x="216.6" y="204.3">KT-0603R</text>
<text x="265.2" y="208.4">C9</text>
<text x="291" y="208">C18</text>
<text x="301.8" y="208">C20</text>
<text x="315.9" y="208">C23</text>
<text x="344" y="208">C34</text>
<text x="49" y="211.2">B5819W_C8598</text>
<text x="233.4" y="215.1">TP_GVDD2</text>
<text x="265.2" y="211.6">100nF</text>
<text x="291" y="211.2">22uF</text>
<text x="301.6" y="211.2">470uF</text>
<text x="315.7" y="211.2">470uF</text>
<text x="328.7" y="213.4">100nF</text>
<text x="328.7" y="210.2">C33</text>
<text x="344" y="211.2">22uF</text>
<text x="125.1" y="219">TP_1V</text>
<text x="232.7" y="218.6">GND</text>
<text x="125.1" y="222.2">GND</text>
<text x="265.2" y="229.4">100nF</text>
<text x="265.2" y="232.6">C19</text>
<text x="291" y="229.7">22uF</text>
<text x="291" y="232.9">C21</text>
<text x="301.6" y="229.7">470uF</text>
<text x="301.6" y="232.9">C22</text>
<text x="315.7" y="229.7">470uF</text>
<text x="315.7" y="232.9">C24</text>
<text x="328.7" y="229.2">100nF</text>
<text x="328.7" y="232.4">C31</text>
<text x="342.2" y="229.7">22uF</text>
<text x="342.2" y="232.9">C32</text>
</g>
<g font-size="3.2" fill="#00f">
<text x="350.1" y="35.1">GND</text>
<text x="358.1" y="33.7">41</text>
<text x="303" y="42.5">2</text>
<text x="303" y="46">3</text>
<text x="306.5" y="44.3">3V3</text>
<text x="306.5" y="47.8">EN</text>
<text x="350.9" y="47.8">IO2</text>
<text x="350.9" y="44.3">IO1</text>
<text x="358.2" y="46">38</text>
<text x="358.2" y="42.5">39</text>
<text x="303" y="49.6">4</text>
<text x="303" y="53.1">5</text>
<text x="306.5" y="51.3">IO4</text>
<text x="348.2" y="51.3">TXD0</text>
<text x="358.2" y="53.1">36</text>
<text x="358.2" y="49.6">37</text>
<text x="303" y="56.6">6</text>
<text x="306.5" y="54.9">IO5</text>
<text x="306.5" y="58.4">IO6</text>
<text x="347.9" y="54.9">RXD0</text>
<text x="348.9" y="58.4">IO42</text>
<text x="358.2" y="56.6">35</text>
<text x="75.4" y="60.1">3</text>
<text x="75.4" y="63.7">4</text>
<text x="78.9" y="61.9">ADR/FAULT#</text>
<text x="78.9" y="65.4">VR_DIG</text>
<text x="105.1" y="61.9">OUT_A+</text>
<text x="105.6" y="65.4">BST_A+</text>
<text x="120.1" y="63.7">25</text>
<text x="120.1" y="60.1">26</text>
<text x="221.8" y="63.7">2</text>
<text x="225.3" y="65.4">2</text>
<text x="303" y="60.1">7</text>
<text x="303" y="63.7">8</text>
<text x="306.5" y="61.9">IO7</text>
<text x="306.5" y="65.4">IO15</text>
<text x="348.9" y="65.4">IO40</text>
<text x="348.9" y="61.9">IO41</text>
<text x="358.2" y="63.7">33</text>
<text x="358.2" y="60.1">34</text>
<text x="75.4" y="70.7">6</text>
<text x="120.1" y="70.7">23</text>
<text x="221.8" y="67.2">1</text>
<text x="225.3" y="69">1</text>
<text x="300.9" y="70.7">10</text>
<text x="303" y="67.2">9</text>
<text x="306.5" y="69">IO16</text>
<text x="348.9" y="69">IO39</text>
<text x="358.2" y="70.7">31</text>
<text x="358.2" y="67.2">32</text>
<text x="75.4" y="74.3">7</text>
<text x="75.4" y="77.8">8</text>
<text x="78.9" y="72.5">LRCLK</text>
<text x="78.9" y="76">SCLK</text>
<text x="106.2" y="72.5">OUT_A-</text>
<text x="106.7" y="76">BST_A-</text>
<text x="120.1" y="77.8">21</text>
<text x="120.1" y="74.3">22</text>
<text x="237.7" y="74.3">4</text>
<text x="237.7" y="77.8">2</text>
<text x="241.2" y="76">43</text>
<text x="247.1" y="77.8">1</text>
<text x="247.1" y="74.3">3</text>
<text x="300.9" y="74.3">11</text>
<text x="300.9" y="77.8">12</text>
<text x="306.5" y="72.5">IO17</text>
<text x="306.5" y="76">IO18</text>
<text x="348.9" y="76">IO37</text>
<text x="348.9" y="72.5">IO38</text>
<text x="358.2" y="77.8">29</text>
<text x="358.2" y="74.3">30</text>
<text x="75.4" y="81.3">9</text>
<text x="78.9" y="79.6">SDIN</text>
<text x="78.9" y="83.1">SDOUT</text>
<text x="106.2" y="83.1">OUT_B-</text>
<text x="106.7" y="79.6">BST_B-</text>
<text x="120.1" y="81.3">20</text>
<text x="221.8" y="83.1">2</text>
<text x="241.2" y="79.6">21</text>
<text x="300.9" y="81.3">13</text>
<text x="306.5" y="79.6">IO8</text>
<text x="306.5" y="83.1">IO19</text>
<text x="348.9" y="83.1">IO35</text>
<text x="348.9" y="79.6">IO36</text>
<text x="358.2" y="81.3">28</text>
<text x="73.4" y="84.8">10</text>
<text x="73.4" y="88.4">11</text>
<text x="78.9" y="86.6">SDA</text>
<text x="120.1" y="88.4">18</text>
<text x="221.8" y="86.6">1</text>
<text x="225.3" y="88.4">1</text>
<text x="225.3" y="84.8">2</text>
<text x="300.9" y="84.8">14</text>
<text x="306.5" y="86.6">IO20</text>
<text x="350.9" y="86.6">IO0</text>
<text x="358.2" y="84.8">27</text>
<text x="73.4" y="91.9">12</text>
<text x="78.9" y="90.1">SCL</text>
<text x="78.9" y="93.7">PDN#</text>
<text x="105.1" y="93.7">OUT_B+</text>
<text x="105.6" y="90.1">BST_B+</text>
<text x="120.1" y="91.9">17</text>
<text x="315.4" y="99.8" transform="rotate(-90 315.4 99.8)">IO3</text>
<text x="318.9" y="99.8" transform="rotate(-90 318.9 99.8)">IO46</text>
<text x="322.4" y="99.8" transform="rotate(-90 322.4 99.8)">IO9</text>
<text x="326" y="99.8" transform="rotate(-90 326 99.8)">IO10</text>
<text x="329.5" y="99.8" transform="rotate(-90 329.5 99.8)">IO11</text>
<text x="333" y="99.8" transform="rotate(-90 333 99.8)">IO12</text>
<text x="336.5" y="99.8" transform="rotate(-90 336.5 99.8)">IO13</text>
<text x="340.1" y="99.8" transform="rotate(-90 340.1 99.8)">IO14</text>
<text x="343.6" y="99.8" transform="rotate(-90 343.6 99.8)">IO21</text>
<text x="347.1" y="99.8" transform="rotate(-90 347.1 99.8)">IO47</text>
<text x="350.7" y="99.8" transform="rotate(-90 350.7 99.8)">IO48</text>
<text x="354.2" y="99.8" transform="rotate(-90 354.2 99.8)">IO45</text>
<text x="313.6" y="105.3" transform="rotate(-90 313.6 105.3)">15</text>
<text x="317.1" y="105.3" transform="rotate(-90 317.1 105.3)">16</text>
<text x="320.7" y="105.3" transform="rotate(-90 320.7 105.3)">17</text>
<text x="324.2" y="105.3" transform="rotate(-90 324.2 105.3)">18</text>
<text x="327.7" y="105.3" transform="rotate(-90 327.7 105.3)">19</text>
<text x="331.3" y="105.3" transform="rotate(-90 331.3 105.3)">20</text>
<text x="334.8" y="105.3" transform="rotate(-90 334.8 105.3)">21</text>
<text x="338.3" y="105.3" transform="rotate(-90 338.3 105.3)">22</text>
<text x="341.8" y="105.3" transform="rotate(-90 341.8 105.3)">23</text>
<text x="345.4" y="105.3" transform="rotate(-90 345.4 105.3)">24</text>
<text x="348.9" y="105.3" transform="rotate(-90 348.9 105.3)">25</text>
<text x="352.4" y="105.3" transform="rotate(-90 352.4 105.3)">26</text>
<text x="234.3" y="146.6">5</text>
<text x="234.3" y="153.6">3</text>
<text x="234.3" y="150.1">2</text>
<text x="295.9" y="150.1">1</text>
<text x="295.9" y="153.6">2</text>
<text x="299.4" y="151.9">1</text>
<text x="299.4" y="155.4">2</text>
<text x="234.3" y="160.7">4</text>
<text x="234.3" y="157.2">1</text>
<text x="295.9" y="157.2">3</text>
<text x="299.4" y="158.9">3</text>
<text x="52.5" y="173">1</text>
<text x="52.5" y="176.6">2</text>
<text x="56" y="174.8">VIN</text>
<text x="56" y="178.3">OUT</text>
<text x="52.5" y="180.1">3</text>
<text x="52.5" y="183.6">4</text>
<text x="56" y="181.9">FB</text>
<text x="56" y="185.4">ON/OFF</text>
<text x="232.4" y="188.9">2</text>
<text x="235.9" y="190.7">2</text>
<text x="232.4" y="192.4">1</text>
<text x="235.9" y="194.2">1</text>
</g>
<g font-size="3.2">
<text x="303" y="39">1</text>
<text x="306.5" y="40.7">GND</text>
<text x="349.5" y="40.7">GND</text>
<text x="358.2" y="39">40</text>
<text x="75.4" y="53.1">1</text>
<text x="78.9" y="54.9">DGND</text>
<text x="75.4" y="67.2">5</text>
<text x="78.9" y="69">DGND</text>
<text x="109.4" y="69">PGND</text>
<text x="120.1" y="67.2">24</text>
<text x="109.4" y="86.6">PGND</text>
<text x="120.1" y="84.8">19</text>
<text x="73.4" y="99">14</text>
<text x="78.9" y="100.7">AGND</text>
<text x="100.2" y="101.5" transform="rotate(-90 100.2 101.5)">EP</text>
<text x="98.4" y="107" transform="rotate(-90 98.4 107)">29</text>
<text x="83.1" y="173">8</text>
<text x="74.3" y="178.3">GND</text>
<text x="74.3" y="174.8">GND</text>
<text x="83.1" y="176.6">7</text>
<text x="74.3" y="185.4">GND</text>
<text x="74.3" y="181.9">GND</text>
<text x="83.1" y="183.6">5</text>
<text x="83.1" y="180.1">6</text>
</g>
<g font-size="3.2" fill="#f00">
<text x="120.1" y="53.1">28</text>
<text x="75.4" y="56.6">2</text>
<text x="78.9" y="58.4">DVDD</text>
<text x="109.7" y="58.4">PVDD</text>
<text x="109.7" y="54.9">PVDD</text>
<text x="120.1" y="56.6">27</text>
<text x="73.4" y="95.4">13</text>
<text x="120.1" y="95.4">16</text>
<text x="78.9" y="97.2">AVDD</text>
<text x="109.7" y="100.7">PVDD</text>
<text x="109.7" y="97.2">PVDD</text>
<text x="120.1" y="99">15</text>
</g>
<g font-size="2.5" fill="#00f">
<text x="368.7" y="81.7" transform="rotate(-90 368.7 81.7)">PSRAM</text>
<text x="315" y="113.4" transform="rotate(-90 315 113.4)">JTAG</text>
<text x="318.6" y="118" transform="rotate(-90 318.6 118)">BOOT_M</text>
<text x="353.8" y="118" transform="rotate(-90 353.8 118)">FLASH_V</text>
</g>
</svg>
